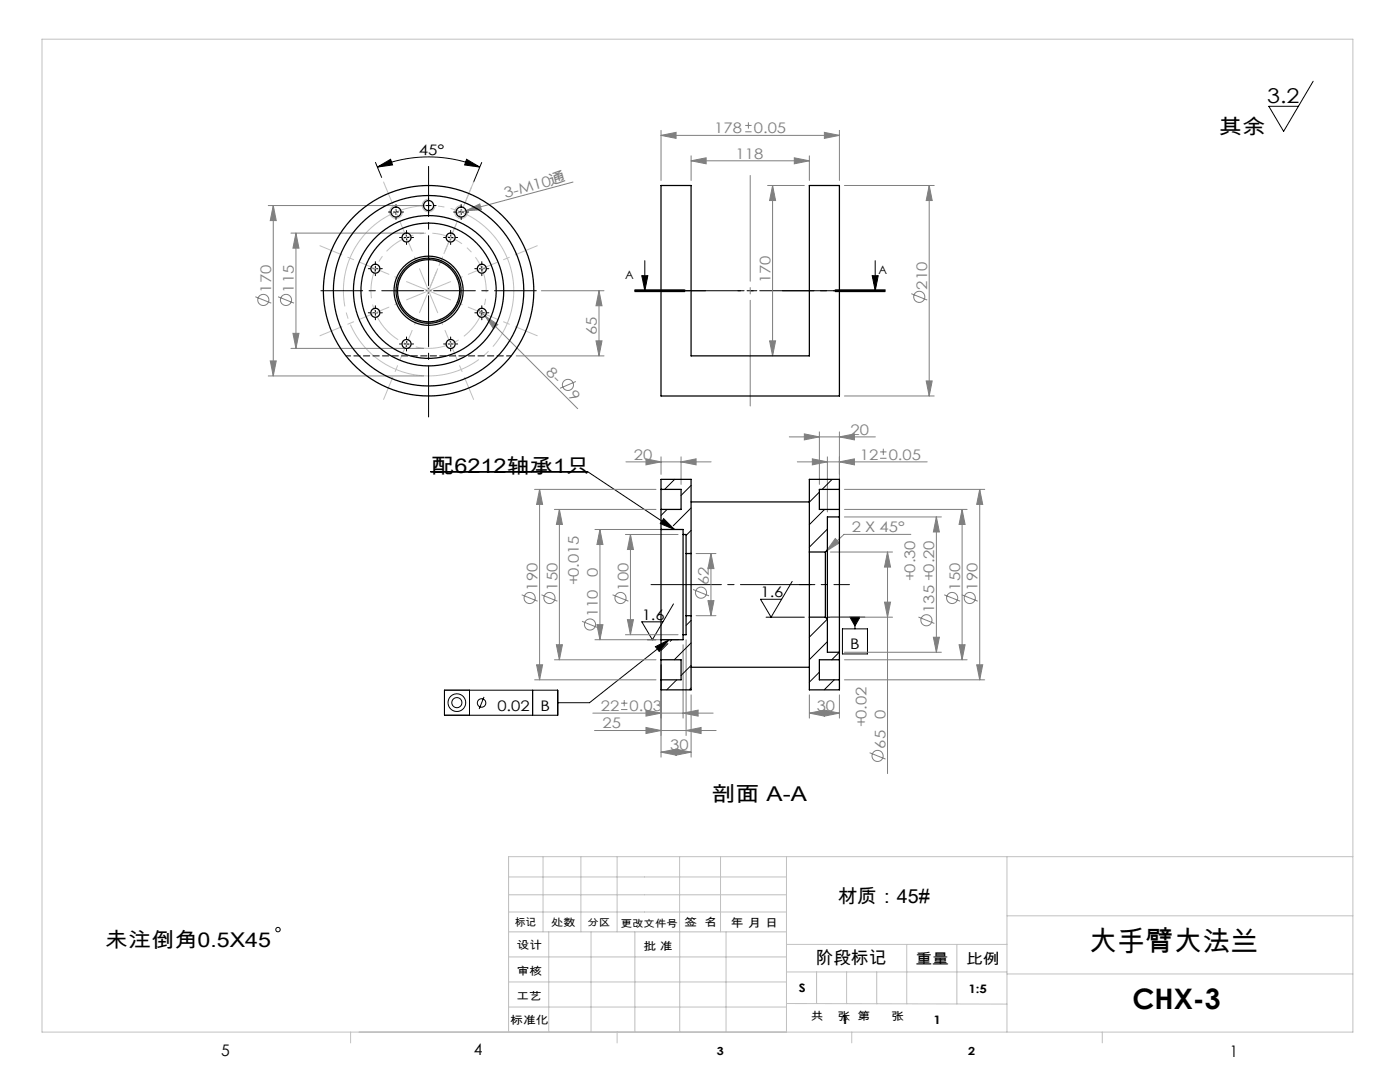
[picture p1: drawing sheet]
<svg xmlns="http://www.w3.org/2000/svg" width="279mm" height="216mm" viewBox="0 0 279 216" stroke-linecap="round" stroke-linejoin="round" font-family="sans-serif">
<g fill="none" stroke="#808080" stroke-width=".2">
<path d="M114.4 36.3l-23.3 6.3M131.9 27l3-.6v1.2zM131.9 26v10M131.9 27h35.6M137.9 32.1l3-.6v1.2zM137.9 31.1v4.9M137.9 32.1h23.6M148.7 26.3h1.3M148.7 25h1.3M149.4 24.4v1.3M153.2 37h7.3M154.2 37l.6 3h-1.2z"/>
<path d="M154.2 37v34M158.5 31.5l3 .6-3 .6zM161.5 31.1v4.9M164.5 26.4l3 .6-3 .6zM167.5 26v10M168.5 37h17.9M185.4 37l.6 3h-1.2zM185.4 37v42M51 59.2l3.1 1.3M53.5 41h31M54.5 41l.6 3h-1.2zM54.5 41v34"/>
<path d="M55.5 59.2l3.2 1.3M58.1 46.5h26.4M59.1 46.5v23M59.1 46.5l.6 3h-1.2zM93 42l2.7-1.3 .4 1.2zM108 58h12.5M119.5 58v13M119.5 58l.6 3h-1.2zM181.9 58.6l3.1 1.3M53.5 75h31M53.9 72h1.2l-.6 3zM58.1 69.5h26.4"/>
<path d="M58.5 66.5h1.2l-.6 3zM95.5 61.8l19.8 19.8M96.8 63.1l2.5 1.6-.8 .9zM103 71h17.5M114.9 76.1l-3.1 1.4M118.9 68h1.2l-.6 3zM153.6 68h1.2l-.6 3zM168.5 79h17.9M184.8 76h1.2l-.6 3zM106.7 97.7h24.2M107.7 97.7v38M107.7 97.7l.6 3h-1.2z"/>
<path d="M124.9 92.2h17M128.9 91.6l3 .6-3 .6zM131.9 91.2v3.5M135.9 92.2l3-.6v1.2zM135.9 91.2v5.5M157.5 87.2h17.2M159.1 92.2h3.7M160.5 86.6l3 .6-3 .6zM162.1 91.6l3 .6-3 .6zM163.5 86.2v10.5M164.3 92.2h20.7M165.1 91.2v11"/>
<path d="M167.5 87.2l3-.6v1.2zM167.5 92.2l3-.6v1.2zM167.5 86.2v14.5M168.5 97.7h28M175.6 91.4h1.3M175.6 90.2h1.3M176.3 89.5v1.3M195.5 97.7v38M195.5 97.7l.6 3h-1.2zM104.1 118.7l3.2 1.3M108.1 118.7l3.1 1.3M110.6 101.7h20.3"/>
<path d="M111.6 101.7l.6 3h-1.2zM111.6 101.7v30M118.7 105.7h16.6M119.7 105.7v22M119.7 105.7l.6 3h-1.2zM122.2 118.7l3.2 1.3M124.8 106.7h10.5M125.8 106.7l.6 3h-1.2zM125.8 106.7v20M138.3 117.6l3.2 1.3M138.9 110.5h4M141.3 119.9h1.2l-.6 3z"/>
<path d="M141.9 110.5v12.4M141.9 110.5l.6 3h-1.2zM165.7 110.2h12.4M166.7 107.5l.8 .8-2.6 1.7zM168.5 103.2h19.4M168.5 101.7h24.5M177.1 110.2l.6 3h-1.2zM177.1 110.2v44.2M181.8 106.6h-13.4l-3.5 3.4M186.9 103.2l.6 3h-1.2zM186.9 103.2v27M188.4 118.7l3.2 1.3"/>
<path d="M192 118.7l3.1 1.3M192 101.7l.6 3h-1.2zM192 101.7v30M106.7 135.7h24.2M107.1 132.7h1.2l-.6 3zM110.6 131.7h20.3M111 128.7h1.2l-.6 3zM116.2 124l3.1 1.2M118.7 127.7h16.6M119.1 124.7h1.2l-.6 3zM124.6 139.7v1.2M124.8 126.7h10.5"/>
<path d="M125.2 123.7h1.2l-.6 3zM131.9 132.7v18.4M136.3 128.7v14.6M136.9 127.7v19.1M137.9 138.7v12.4M138.9 122.9h4M161.5 138.7v4.6M165.7 123.2h12.4M167.5 138.7v4.6M168.5 130.2h19.4M168.5 131.7h24.5M168.5 135.7h28"/>
<path d="M176.5 120.2h1.2l-.6 3zM183.3 123.1l3.2 1.3M186.3 127.2h1.2l-.6 3zM191.4 128.7h1.2l-.6 3zM194.9 132.7h1.2l-.6 3zM118.3 142.3h18M118.6 145.8h24.3M123.9 141.6h1.3M123.9 140.3h1.3M128.9 141.7l3 .6-3 .6zM128.9 145.2l3 .6-3 .6zM131.9 150.1l3-.6v1.2z"/>
<path d="M131.9 150.1h6M134.9 149.5l3 .6-3 .6zM136.3 142.3l3-.6v1.2zM136.9 145.8l3-.6v1.2zM138.7 142.3h3.6M161.5 142.3l3-.6v1.2zM161.5 142.3h6M164.5 141.7l3 .6-3 .6zM173.6 150.2l3.1 1.3"/>
<circle cx="52.5" cy="59.8" r="1.11"/>
<circle cx="57.1" cy="59.8" r="1.11"/>
<circle cx="183.5" cy="59.2" r="1.11"/>
<circle cx="113.3" cy="76.8" r="1.11"/>
<circle cx="105.7" cy="119.3" r="1.11"/>
<circle cx="109.7" cy="119.3" r="1.11"/>
<circle cx="123.8" cy="119.3" r="1.11"/>
<circle cx="139.9" cy="118.3" r="1.11"/>
<circle cx="190" cy="119.3" r="1.11"/>
<circle cx="193.5" cy="119.3" r="1.11"/>
<circle cx="117.7" cy="124.6" r="1.11"/>
<circle cx="184.9" cy="123.8" r="1.11"/>
<circle cx="175.1" cy="150.8" r="1.11"/>
</g>
<g fill="none" stroke="#000" stroke-width=".2">
<path d="M262.1 16.2l-5.9 10-3-5h5.9M74.9 32.4l1.3 3M75.3 33.3l2.6-1.5 .4 1.1zM75.3 33.3a26.7 26.7 0 0 1 20.5 0M93.1 31.8l2.7 1.5-3.1-.4zM96.1 32.4l-1.6 4M74.4 53.6h1M74.9 53.1v1M78.5 42.3h1M79 41.8v1M80.6 47.4h1M81.1 46.9v1"/>
<path d="M85 58h1M85 41h1M85.5 40.5v1M85.5 57.5v1M89.4 47.4h1M89.9 46.9v1M91.5 42.3h1M92 41.8v1M95.7 53.6h1M96.2 53.1v1M126.7 58h10M126.7 58.2h10"/>
<path d="M126.7 57.8h10M128.1 55h1.2l-.6 3zM128.7 52v6M166.7 57.8h10zM166.7 58h10M166.7 58.2h10M174.1 55h1.2l-.6 3zM174.7 52v6M74.4 62.4h1M74.9 61.9v1M80.6 68.6h1M81.1 68.1v1"/>
<path d="M89.4 68.6h1M89.9 68.1v1M95.7 62.4h1M96.2 61.9v1M85.9 94.1h31.4l17.3 11.6M132.4 103.5l2.2 2.2-2.8-1.2zM158.1 116l-4.2 7.2-2.1-3.6h4.2M88.7 137.7h22.6v5h-22.6zM93.7 137.7v5M96.6 139.1l-1 2.4M106.3 137.7v5M129.2 127.7h1.7"/>
<path d="M130.8 129l2.7-1.3-1.9 2.3zM133.5 127.7l-15.9 12.5h-6.3M134.4 120.5l-4.2 7.2-2.1-3.6h4.2M152.9 123.2h7.6M165.1 123.2h7.5M168.1 125.5h5v5h-5zM169.6 123.2h2l-1 1.7zM170.6 123.2v2.3"/>
<circle cx="91.2" cy="140.2" r="1.01"/>
<circle cx="91.2" cy="140.2" r="1.76"/>
<circle cx="96.1" cy="140.3" r=".85"/>
<circle cx="55.5" cy="185.5" r=".44"/>
</g>
<path d="M101.8 53a17 17 0 0 0-28.4-6.9 17 17 0 0 0 7.6 28.3 17 17 0 0 0 21.1-20.2l-.3-1.2" fill="none" stroke="#c0c0c0" stroke-width=".2" stroke-dasharray="30.5 1.3 1.3 1.3" stroke-dashoffset="13.3" stroke-linecap="butt"/>
<path d="M96.5 54.7a11.5 11.5 0 0 0-19.2-4.8 11.5 11.5 0 0 0 5 19.2 11.5 11.5 0 0 0 14.5-13.5l-.3-.9" fill="none" stroke="#c0c0c0" stroke-width=".2" stroke-dasharray="6.3 1.3 1.3 1.3" stroke-dashoffset="2.6" stroke-linecap="butt"/>
<g fill="none" stroke="#c0c0c0" stroke-width=".2">
<path d="M8.4 7.8h261.6v198.1h-261.6zM85.5 39.7a1.28 1.28 0 0 0-1.2 1.3 1.28 1.28 0 0 0 1.2 1.3 1.28 1.28 0 0 0 1.3-1.3M79 41a1.28 1.28 0 0 0-1.3 1.3 1.28 1.28 0 0 0 1.3 1.3 1.28 1.28 0 0 0 1.3-1.3M92 41a1.29 1.29 0 0 0-1.3 1.3 1.29 1.29 0 0 0 1.3 1.3 1.29 1.29 0 0 0 1.3-1.3M101.5 178.5h55.5M101.5 175h55.5M108.4 170.9v15M115.9 170.9v15M123.2 170.9v15M135.6 170.9v15M143.8 170.9v15M157 170.9v35"/>
<path d="M201 170.9v35M270 170.9h-168.5v35M101.5 195.9h55.5M101.5 190.9h55.5M101.5 185.9h55.5M101.5 182h55.5M109.5 185.9v20M118 185.9v20M126.7 185.9v20M135.7 185.9v20M144.9 185.9v20M157 188.4h44"/>
<path d="M157 193.9h44M163 193.9v6.4M169 193.9v6.4M175 193.9v6.4M181 188.4v11.9M191 188.4v11.9M201 194.3h69M201 182.7h69M70 205.9v2.2M101.5 200.9h55.5M123.2 205.9v2.2M157 200.2l44 .2"/>
<path d="M170 205.9v2.2M220 205.9v2.2"/>
</g>
<path d="M129.9 58h39.6" fill="none" stroke="#000" stroke-width=".2" stroke-dasharray="30.5 1.3 1.3 1.3" stroke-dashoffset="12.6"/>
<path d="M129.9 116.7h31.9" fill="none" stroke="#000" stroke-width=".2" stroke-dasharray="30.5 1.3 1.3 1.3" stroke-dashoffset="16.4"/>
<path d="M159.5 116.7h10" fill="none" stroke="#000" stroke-width=".2" stroke-dasharray="30.5 1.3 1.3 1.3" stroke-dashoffset="27.4"/>
<path d="M85.5 57v-23.8" fill="none" stroke="#000" stroke-width=".2" stroke-dasharray="30.5 1.3 1.3 1.3" stroke-dashoffset="20.5"/>
<path d="M84.5 58h-20.5M86.5 58h20.5" fill="none" stroke="#000" stroke-width=".2" stroke-dasharray="30.5 1.3 1.3 1.3" stroke-dashoffset="22.1"/>
<path d="M85.5 59v24.2" fill="none" stroke="#000" stroke-width=".2" stroke-dasharray="30.5 1.3 1.3 1.3" stroke-dashoffset="20.3"/>
<g fill="none" stroke="#000" stroke-width=".2" stroke-dasharray="30.5 1.3 1.3 1.3">
<path d="M73.9 53.6h-.4M74.9 52.6v-.4M74.9 54.6v.4M75.9 53.6h.4M78 42.3h-.5M79 41.3v-.5M79 43.3v.5M80 42.3h.5M80.1 47.4h-.4M81.1 46.4v-.4M81.1 48.4v.4M82.1 47.4h.4"/>
<path d="M84.5 41h-.5M85.5 40v-.5M85.5 42v.5M86.5 41h.5M88.9 47.4h-.4M89.9 46.4v-.4M89.9 48.4v.4M90.9 47.4h.4M91 42.3h-.5M92 41.3v-.5M92 43.3v.5M93 42.3h.5"/>
<path d="M95.2 53.6h-.4M96.2 52.6v-.4M96.2 54.6v.4M97.2 53.6h.4M73.9 62.4h-.4M74.9 61.4v-.4M74.9 63.4v.4M75.9 62.4h.4M80.1 68.6h-.4M81.1 67.6v-.4M81.1 69.6v.4M82.1 68.6h.4"/>
<path d="M88.9 68.6h-.4M89.9 67.6v-.4M89.9 69.6v.4M90.9 68.6h.4M95.2 62.4h-.4M96.2 61.4v-.4M96.2 63.4v.4M97.2 62.4h.4"/>
</g>
<path d="M126.7 58h50" fill="none" stroke="#000" stroke-width=".2" stroke-dasharray="6.3 1.3 1.3 1.3 5.1" stroke-dashoffset="1"/>
<path d="M149.7 81v-46" fill="none" stroke="#808080" stroke-width=".2" stroke-dasharray="30.5 1.3 1.3 1.3" stroke-dashoffset="9.4"/>
<path d="M85.5 58l8.6-20.6" fill="none" stroke="#c0c0c0" stroke-width=".2" stroke-dasharray="6.3 1.3 1.3 1.3" stroke-dashoffset="2.2"/>
<path d="M85.5 58l-9-21.7M85.5 58l9-21.7M85.5 58l21.7-9M85.5 58l21.7 9M85.5 58l9 21.7M85.5 58l-9 21.7M85.5 58l-21.7 9M85.5 58l-21.7-9" fill="none" stroke="#c0c0c0" stroke-width=".2" stroke-dasharray="6.3 1.3 1.3 1.3" stroke-dashoffset="1.6"/>
<g fill="#000">
<path d="M132.4 103.5l2.2 2.2-2.8-1.2z"/>
<path d="M93.1 31.8l2.7 1.5-3.1-.4zM75.3 33.3l2.6-1.5 .4 1.1z"/>
<path d="M128.1 55h1.2l-.6 3zM174.1 55h1.2l-.6 3z"/>
<path d="M130.8 129l2.7-1.3-1.9 2.3zM169.6 123.2l1 1.7 1-1.7z"/>
</g>
<g fill="#808080">
<path d="M166.7 107.5l.8 .8-2.6 1.7z"/>
<path d="M93 42l2.7-1.3 .4 1.2z"/>
<path d="M96.8 63.1l2.5 1.6-.8 .9z"/>
<path d="M58.5 66.5h1.2l-.6 3zM59.1 46.5l.6 3h-1.2zM53.9 72h1.2l-.6 3zM54.5 41l.6 3h-1.2z"/>
<path d="M131.9 27l3-.6v1.2zM164.5 26.4l3 .6-3 .6zM137.9 32.1l3-.6v1.2zM158.5 31.5l3 .6-3 .6z"/>
<path d="M160.5 86.6l3 .6-3 .6zM167.5 87.2l3-.6v1.2zM162.1 91.6l3 .6-3 .6zM167.5 92.2l3-.6v1.2zM161.5 142.3l3-.6v1.2zM164.5 141.7l3 .6-3 .6zM128.9 141.7l3 .6-3 .6zM136.3 142.3l3-.6v1.2zM128.9 145.2l3 .6-3 .6zM136.9 145.8l3-.6v1.2z"/>
<path d="M131.9 150.1l3-.6v1.2zM134.9 149.5l3 .6-3 .6z"/>
<path d="M135.9 92.2l3-.6v1.2zM128.9 91.6l3 .6-3 .6z"/>
<path d="M118.9 68h1.2l-.6 3zM119.5 58l.6 3h-1.2z"/>
<path d="M153.6 68h1.2l-.6 3zM154.2 37l.6 3h-1.2zM184.8 76h1.2l-.6 3zM185.4 37l.6 3h-1.2z"/>
<path d="M186.9 103.2l.6 3h-1.2zM186.3 127.2h1.2l-.6 3zM177.1 110.2l.6 3h-1.2zM176.5 120.2h1.2l-.6 3zM192 101.7l.6 3h-1.2zM191.4 128.7h1.2l-.6 3zM195.5 97.7l.6 3h-1.2zM194.9 132.7h1.2l-.6 3zM125.8 106.7l.6 3h-1.2zM125.2 123.7h1.2l-.6 3zM119.7 105.7l.6 3h-1.2zM119.1 124.7h1.2l-.6 3zM111.6 101.7l.6 3h-1.2zM111 128.7h1.2l-.6 3zM107.7 97.7l.6 3h-1.2zM107.1 132.7h1.2l-.6 3zM141.9 110.5l.6 3h-1.2zM141.3 119.9h1.2l-.6 3z"/>
</g>
<g fill="none" stroke="#000" stroke-width=".25">
<path d="M131.9 37h6v34h23.6v-34h6v42h-35.6zM131.9 97.7v4M131.9 97.7v-2h6v14.8M131.9 97.7h4v4h-4M167.5 97.7v4M167.5 97.7v-2h-6v14.5M167.5 97.7h-4v4h4M131.9 105.7v22M131.9 105.7h4.4v1M131.9 101.7v4M136.3 106.7v20M136.3 106.7h.6v3.8"/>
<path d="M136.9 110.5v12.4M136.9 110.5h1M137.9 110.5v12.4M137.9 100.2h23.6M161.5 110.2v13M161.5 110.2h3.2M164.7 110.2v13M165.1 109.8v13.8M165.1 109.8l-.4 .4M167.5 103.2v27M167.5 103.2h-2.4v6.6M167.5 101.7v1.5"/>
<path d="M131.9 131.7v4M131.9 131.7h4v4h-4M131.9 127.7v4M136.3 126.7v1h-4.4M136.9 122.9v3.8h-.6M136.9 122.9h1M137.9 133.1h23.6M137.9 122.9v14.8h-6v-2M161.5 123.2v14.5h6v-2M161.5 123.2h3.2M164.7 123.2l.4 .4M165.1 123.6v6.6h2.4"/>
<path d="M167.5 131.7v4M167.5 131.7h-4v4h4M167.5 130.2v1.5"/>
<circle cx="74.9" cy="53.6" r=".9"/>
<circle cx="79" cy="42.3" r="1"/>
<circle cx="81.1" cy="47.4" r=".9"/>
<circle cx="85.5" cy="58" r="21"/>
<circle cx="85.5" cy="58" r="6.9"/>
<circle cx="85.5" cy="58" r="6.2"/>
<circle cx="85.5" cy="41" r="1"/>
<circle cx="85.5" cy="58" r="13.5"/>
<circle cx="85.5" cy="58" r="6.5"/>
<circle cx="85.5" cy="58" r="15"/>
<circle cx="85.5" cy="58" r="19"/>
<circle cx="89.9" cy="47.4" r=".9"/>
<circle cx="92" cy="42.3" r="1"/>
<circle cx="96.2" cy="53.6" r=".9"/>
<circle cx="74.9" cy="62.4" r=".9"/>
<circle cx="81.1" cy="68.6" r=".9"/>
<circle cx="89.9" cy="68.6" r=".9"/>
<circle cx="96.2" cy="62.4" r=".9"/>
</g>
<path d="M69 71h33" fill="none" stroke="#000" stroke-width=".2" stroke-dasharray="1.3 .6" stroke-dashoffset=".3"/>
<g fill="none" stroke="#000" stroke-width=".2">
<path d="M134.6 95.7l-2 2M137.9 96.9l-2 2M161.6 95.7h-.1M163.5 98.2l-2 2M166.1 95.7l-2 2M133.1 101.7l-1.2 1.2M133.6 105.6v.1M137.9 101.4l-3.5 3.5M137.9 105.8l-1 1M137.9 110.3l-.1 .2M164.6 101.7l-3.1 3M165.1 105.6l-3.6 3.6"/>
<path d="M133.3 128.4l-1.4 1.4M134.1 127.7l-.3 .3M135.1 135.7l-2 2M137.9 123.8l-1 1M137.9 128.3l-3.3 3.4M137.9 132.8l-2 2M137.9 137.3l-.4 .4M163.5 134.1l-2 2M165.1 123.5l-3.6 3.6M165.1 128l-3.6 3.6M166.5 135.7l-2 2M167.5 130.2l-1.5 1.5"/>
</g>
<g font-size="5.6">
<text x="217.3" y="189.7">大手臂大法兰</text>
<text x="226" y="201.3">CHX-3</text>
</g>
<g font-size="4.1">
<text x="252.9" y="20.6">3.2</text>
<text x="243.2" y="26.7">其余</text>
<text x="86" y="94.4">配6212轴承1只</text>
<text x="142" y="159.8">剖面 A-A</text>
<text x="21" y="189">未注倒角0.5X45</text>
</g>
<text font-size="3.9" x="167.2" y="180.1">材质：45#</text>
<text font-size="3.5" x="162.8" y="192.3">阶段标记</text>
<g font-size="3.2">
<text x="44.2" y="210.6">5</text>
<text x="94.6" y="210.6">4</text>
<text x="245.4" y="210.9">1</text>
</g>
<g font-size="2.9" fill="#808080">
<text x="142.6" y="26.6">178</text>
<text x="150.4" y="26.6">0.05</text>
<text x="146.8" y="31.7">118</text>
<text x="100.9" y="39.5" transform="rotate(-15 100.9 39.5)">3-M10</text>
<text x="109.9" y="37.1" transform="rotate(-20 109.9 37.1)">通</text>
<text x="54.1" y="58.4" transform="rotate(-90 54.1 58.4)">170</text>
<text x="58.7" y="58.4" transform="rotate(-90 58.7 58.4)">115</text>
<text x="153.8" y="56.5" transform="rotate(-90 153.8 56.5)">170</text>
<text x="185" y="57.8" transform="rotate(-90 185 57.8)">210</text>
<text x="119.1" y="66.9" transform="rotate(-90 119.1 66.9)">65</text>
<text x="108.8" y="74.4" transform="rotate(45 108.8 74.4)">8-</text>
<text x="113.3" y="78.9" transform="rotate(45 113.3 78.9)">9</text>
<text x="169.7" y="86.8">20</text>
<text x="126.5" y="91.7">20</text>
<text x="171.6" y="91.8">12</text>
<text x="177.4" y="91.7">0.05</text>
<text x="170" y="106.2">2 X 45°</text>
<text x="107.3" y="117.9" transform="rotate(-90 107.3 117.9)">190</text>
<text x="111.2" y="117.9" transform="rotate(-90 111.2 117.9)">150</text>
<text x="115.5" y="116.8" transform="rotate(-90 115.5 116.8)">+0.015</text>
<text x="119.3" y="115.1" transform="rotate(-90 119.3 115.1)">0</text>
<text x="125.4" y="117.9" transform="rotate(-90 125.4 117.9)">100</text>
<text x="141.5" y="116.8" transform="rotate(-90 141.5 116.8)">62</text>
<text x="182.7" y="116" transform="rotate(-90 182.7 116)">+0.30</text>
<text x="191.6" y="117.9" transform="rotate(-90 191.6 117.9)">150</text>
<text x="195.1" y="117.9" transform="rotate(-90 195.1 117.9)">190</text>
<text x="119.3" y="123.2" transform="rotate(-90 119.3 123.2)">110</text>
<text x="186.5" y="122.3" transform="rotate(-90 186.5 122.3)">135 +0.20</text>
<text x="119.9" y="141.9">22</text>
<text x="125.7" y="141.8">0.03</text>
<text x="163" y="141.9">30</text>
<text x="176.7" y="143.5" transform="rotate(-90 176.7 143.5)">0</text>
<text x="120.2" y="145.4">25</text>
<text x="133.7" y="149.7">30</text>
<text x="172.9" y="145.2" transform="rotate(-90 172.9 145.2)">+0.02</text>
<text x="176.7" y="149.4" transform="rotate(-90 176.7 149.4)">65</text>
</g>
<g font-size="2.9">
<text x="83.6" y="30.9" transform="rotate(1 83.6 30.9)">45°</text>
<text x="151.8" y="119.2">1.6</text>
<text x="128.1" y="123.7">1.6</text>
<text x="169.7" y="129.6">B</text>
<text x="99.3" y="141.8">0.02</text>
<text x="107.8" y="141.8">B</text>
<text x="182.7" y="192.3">重量</text>
<text x="192.8" y="192.4">比例</text>
</g>
<g font-size="2.3">
<text x="124.8" y="55.6">A</text>
<text x="175.3" y="54.7">A</text>
<text x="145.8" y="185">年 月 日</text>
<text x="159.4" y="198">S</text>
<text x="193.3" y="198.2">1:5</text>
<text x="167.9" y="204.4">1</text>
<text x="186.3" y="204.4">1</text>
</g>
<g font-size="2.2">
<text x="136.6" y="184.8">签 名</text>
<text x="103.1" y="189.5">设计</text>
<text x="128.4" y="189.5">批 准</text>
<text x="103.1" y="194.5">审核</text>
<text x="103" y="199.6">工艺</text>
<text x="161.8" y="203.5">共</text>
<text x="167.2" y="203.5">张 第</text>
<text x="177.9" y="203.5">张</text>
<text x="101.8" y="204.4">标准化</text>
<text x="143.1" y="210.5">3</text>
<text x="193.2" y="210.5">2</text>
</g>
<g font-size="2.1">
<text x="102.8" y="184.7">标记</text>
<text x="110" y="184.8">处数</text>
</g>
<g font-size="2">
<text x="117.3" y="184.8">分区</text>
<text x="123.9" y="184.9">更改文件号</text>
</g>
</svg>
